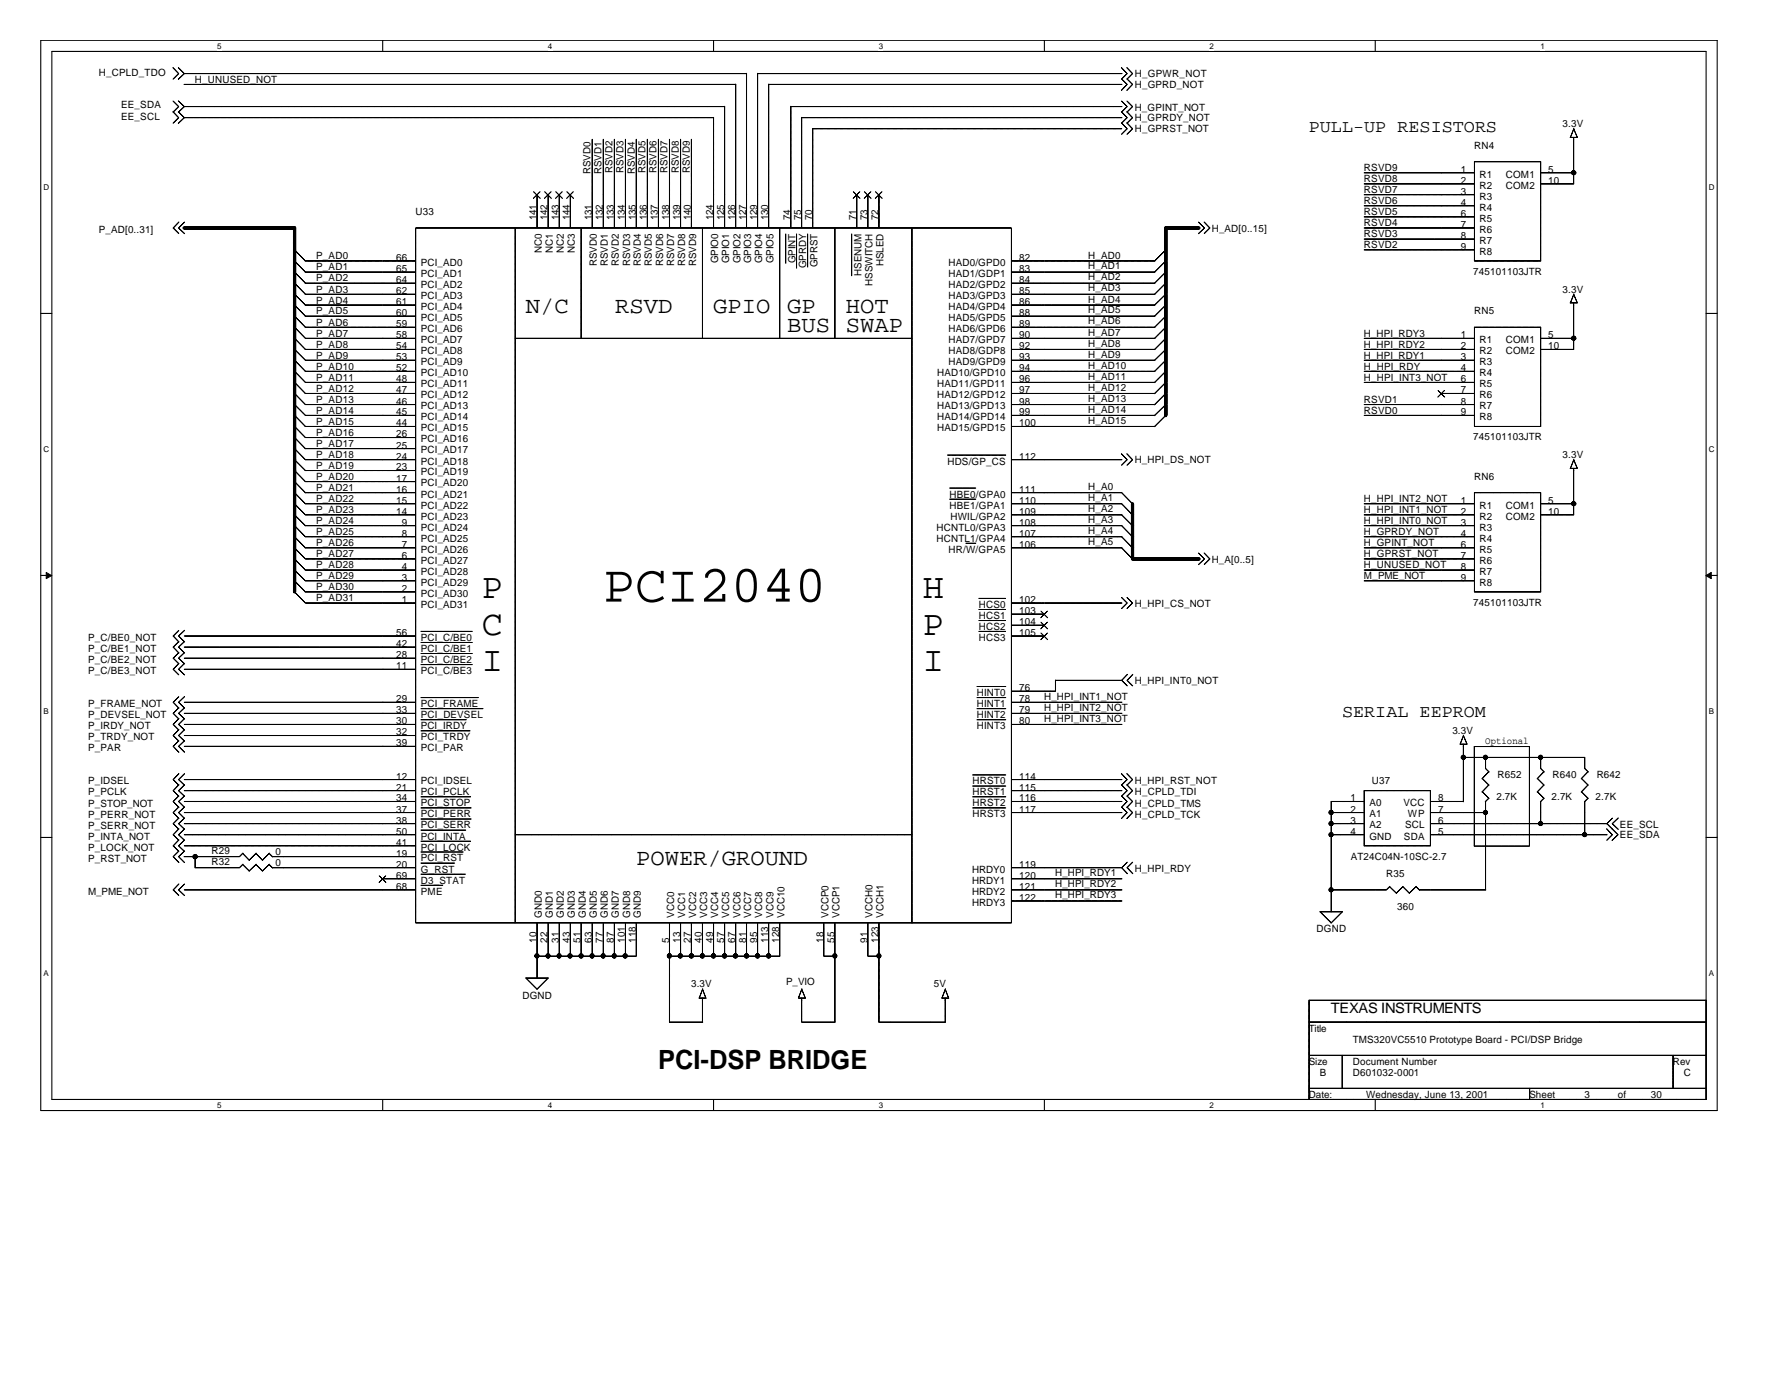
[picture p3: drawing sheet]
<svg xmlns="http://www.w3.org/2000/svg" width="279mm" height="216mm" viewBox="0 0 279 216" stroke-linecap="round" stroke-linejoin="round" font-family="sans-serif">
<path d="M6.4 6.3h262.5v167.6h-262.5zM8.1 8.1h259.1v164h-259.1z" fill="none" stroke="#000" stroke-width=".17"/>
<g fill="#fff">
<path d="M34 6.6h.7v1.4h-.7z"/>
<path d="M34 172.4h.7v1.4h-.7z"/>
</g>
<path d="M59.9 6.3v1.8M59.9 172.1v1.8" fill="none" stroke="#000" stroke-width=".17"/>
<g fill="#fff">
<path d="M85.8 6.6h.7v1.4h-.7z"/>
<path d="M85.8 172.4h.7v1.4h-.7z"/>
</g>
<path d="M111.8 6.3v1.8M111.8 172.1v1.8" fill="none" stroke="#000" stroke-width=".17"/>
<g fill="#fff">
<path d="M137.6 6.6h.7v1.4h-.7z"/>
<path d="M137.6 172.4h.7v1.4h-.7z"/>
</g>
<path d="M163.6 6.3v1.8M163.6 172.1v1.8" fill="none" stroke="#000" stroke-width=".17"/>
<g fill="#fff">
<path d="M189.4 6.6h.7v1.4h-.7z"/>
<path d="M189.4 172.4h.7v1.4h-.7z"/>
</g>
<path d="M215.4 6.3v1.8M215.4 172.1v1.8" fill="none" stroke="#000" stroke-width=".17"/>
<g fill="#fff">
<path d="M241.3 6.6h.6v1.4h-.6z"/>
<path d="M241.3 172.4h.6v1.4h-.6z"/>
<path d="M6.8 28.6h.9v1.4h-.9z"/>
<path d="M267.6 28.6h.9v1.4h-.9z"/>
<path d="M6.8 69.6h.9v1.4h-.9z"/>
<path d="M267.6 69.6h.9v1.4h-.9z"/>
</g>
<path d="M6.4 49.1h1.7M267.2 49.1h1.7" fill="none" stroke="#000" stroke-width=".17"/>
<g fill="#fff">
<path d="M6.8 110.6h.8v1.4h-.8z"/>
<path d="M267.6 110.6h.8v1.4h-.8z"/>
</g>
<path d="M6.4 90.1h1.7M267.2 90.1h1.7" fill="none" stroke="#000" stroke-width=".17"/>
<g fill="#000" stroke="#000" stroke-width=".16">
<path d="M7.2 89.6l.9 .5-.9 .5z" fill-rule="evenodd"/>
<path d="M267.2 90.1l.8-.5v1z" fill-rule="evenodd"/>
</g>
<g fill="#fff">
<path d="M6.8 151.6h.8v1.4h-.8z"/>
<path d="M267.6 151.6h.8v1.4h-.8z"/>
</g>
<g fill="none" stroke="#000" stroke-width=".17">
<path d="M27.1 10.6l.9 .9-.9 .9M27.1 15.8l.9 .9-.9 .9M27.1 17.5l.9 .9-.9 .9M27.9 10.6l1 .9-1 .9M27.9 15.8l1 .9-1 .9M27.9 17.5l1 .9-1 .9M28.8 13.2h86.4M28.8 11.5h88.1M28.8 16.7h84.7M28.8 18.4h83M111.8 18.4v17.3M113.5 16.6v19.1"/>
<path d="M115.2 13.2v22.5M116.9 11.5v24.2M118.7 11.5v24.2M118.7 11.5h57M120.4 13.2v22.5M120.4 13.2h55.3M123.9 16.6v19.1M123.9 16.7h51.8M125.6 18.4v17.3M125.6 18.4h50.1M175.6 19.2l.9 1-.9 .8M175.6 10.6l.9 .9-.9 .9"/>
<path d="M175.6 12.3l.9 .9-.9 .9M175.6 17.5l.9 .9-.9 .9M175.6 15.8l.9 .9-.9 .9M176.5 19.2l.9 1-.9 .8M176.5 10.6l.9 .9-.9 .9M176.5 12.3l.9 .9-.9 .9M176.5 17.5l.9 .9-.9 .9M176.5 15.8l.9 .9-.9 .9M28 34.8l-.9 .9 .9 .9M28.9 34.8l-.9 .9 .9 .9M46.1 39.1l1.7 1.8M65.1 35.7h93.3v108.8h-93.3z"/>
<path d="M80.7 35.7v108.8M84.1 30.5v5.2M85.8 30.5v5.2M87.6 30.5v5.2M89.3 30.5v5.2M91 35.7v17.3M92.7 21.8v13.9M94.5 21.8v13.9M96.2 21.8v13.9M98 21.8v13.9M99.6 21.8v13.9M101.4 21.8v13.9"/>
<path d="M103.1 21.8v13.9M104.9 21.8v13.9M106.6 21.8v13.9M108.3 21.8v13.9M110 35.7v17.3M122.1 35.7v17.3M127.3 20.1v15.6M127.3 20.2h48.4M130.8 35.7v17.3M134.2 30.5v5.2M135.9 30.5v5.2M137.7 30.5v5.2"/>
<path d="M142.8 35.7v108.8M182.6 39.1l-1.8 1.8M187.7 34.8l.9 .9-.9 .9M188.6 34.8l.9 .9-.9 .9M213.6 27.1h17.3M213.6 28.8h17.3M213.6 30.5h17.3M213.6 32.2h17.3M213.6 34h17.3M213.6 35.7h17.3M213.6 37.4h17.3M213.6 39.1h17.3"/>
<path d="M230.9 25.3h10.4v15.6h-10.4zM241.3 27.1h5.2M245.9 21.5h1.1M246.5 21.5v7.3h-5.2M246.5 20.2l.5 1.4M246.5 20.1l-.6 1.4M46.1 51.2l1.7 1.8h17.3M46.1 54.7l1.7 1.7h17.3M46.1 58.1l1.7 1.8h17.3M46.1 46l1.7 1.8M46.1 56.4l1.7 1.7M46.1 42.6l1.7 1.7"/>
<path d="M46.1 49.5l1.7 1.7M46.1 44.3l1.7 1.8M46.1 59.8l1.7 1.8M46.1 40.8l1.7 1.8M46.1 47.7l1.7 1.8M46.1 52.9l1.7 1.8M47.8 40.9h17.3M47.8 42.6h17.3M47.8 44.3h17.3M47.8 46.1h17.3M47.8 47.8h17.3M47.8 49.5h17.3"/>
<path d="M47.8 51.2h17.3M47.8 54.7h17.3M47.8 58.1h17.3M80.7 53h62.2M158.4 40.9h22.5M158.4 53h22.5M158.4 42.6h22.5M158.4 44.3h22.5M158.4 46.1h22.5M158.4 47.8h22.5M158.4 49.5h22.5M158.4 51.2h22.5"/>
<path d="M158.4 54.7h22.5M158.4 56.4h22.5M158.4 58.1h22.5M158.4 59.9h22.5M182.6 42.6l-1.8 1.8M182.6 56.4l-1.8 1.8M182.6 49.5l-1.8 1.8M182.6 58.1l-1.8 1.8M182.6 53l-1.8 1.7M182.6 59.9l-1.8 1.7M182.6 46.1l-1.8 1.7M182.6 51.2l-1.8 1.8"/>
<path d="M182.6 44.3l-1.8 1.8M182.6 47.8l-1.8 1.7M182.6 54.7l-1.8 1.7M182.6 40.9l-1.8 1.7M213.6 53h17.3M213.6 54.7h17.3M213.6 56.4h17.3M213.6 58.1h17.3M213.6 59.9h17.3M230.9 51.2h10.4v15.6h-10.4zM241.3 53h5.2M245.9 47.4h1.1"/>
<path d="M246.5 47.4v7.3h-5.2M246.5 46.1l.5 1.4M246.5 46l-.6 1.4M46.1 61.6l1.7 1.7h17.3M46.1 63.3l1.7 1.7h17.3M46.1 66.7l1.7 1.8h17.3M46.1 70.2l1.7 1.8h17.3M46.1 73.6l1.7 1.8h17.3M46.1 77.1l1.7 1.8h17.3M46.1 78.8l1.7 1.8h17.3M46.1 75.4l1.7 1.7M46.1 71.9l1.7 1.8"/>
<path d="M46.1 65l1.7 1.8M46.1 68.5l1.7 1.7M47.8 61.6h17.3M47.8 66.8h17.3M47.8 70.2h17.3M47.8 73.7h17.3M47.8 77.1h17.3M158.4 61.6h22.5M158.4 63.3h22.5M158.4 65h22.5M158.4 66.8h22.5M158.4 72h17.3"/>
<path d="M158.4 77.1h17.3M158.4 78.9h17.3M175.6 71l.9 1-.9 .9M175.6 77.1l1.8 1.8M175.6 78.8l1.8 1.8M176.5 71l.9 1-.9 .9M182.6 61.6l-1.8 1.8M182.6 65l-1.8 1.8M182.6 63.3l-1.8 1.8M213.6 63.3h17.3M213.6 65h17.3M213.6 78.9h17.3"/>
<path d="M225.8 61.6h5.1M230.9 77.1h10.4v15.6h-10.4zM241.3 78.9h5.2M245.9 73.3h1.1M246.5 73.3v7.3h-5.2M246.5 72l.5 1.4M246.5 71.9l-.6 1.4M28 98.7l-.9 .9 .9 .9M28.9 99.6h36.2M28.9 98.7l-.9 .9 .9 .9M46.1 92.6l1.7 1.8h17.3M46.1 82.3l1.7 1.7h17.3"/>
<path d="M46.1 85.7l1.7 1.8h17.3M46.1 89.2l1.7 1.7h17.3M46.1 90.9l1.7 1.8M46.1 80.6l1.7 1.7M46.1 84l1.7 1.8M46.1 87.5l1.7 1.7M47.8 82.3h17.3M47.8 85.8h17.3M47.8 89.2h17.3M47.8 92.7h17.3M158.4 94.4h17.3M158.4 96.1h5.2"/>
<path d="M158.4 97.9h5.2M158.4 99.6h5.2M158.4 82.3h17.3M158.4 84h17.3M158.4 80.6h17.3M158.4 85.8h17.3M175.6 93.5l.9 .9-.9 .9M175.6 80.6l1.8 1.7M175.6 82.3l1.8 1.7M175.6 84l1.8 1.8M175.6 85.7l1.8 1.8M176.5 93.5l.9 .9-.9 .9"/>
<path d="M187.7 86.6l.9 .9-.9 .9M188.6 86.6l.9 .9-.9 .9M213.6 82.3h17.3M213.6 84h17.3M213.6 80.6h17.3M213.6 85.8h17.3M213.6 87.5h17.3M213.6 89.2h17.3M213.6 90.9h17.3M28 112.5l-.9 .9 .9 .9M28 102.2l-.9 .8 .9 .9M28 110.8l-.9 .9 .9 .9"/>
<path d="M28 109.1l-.9 .8 .9 1M28 103.9l-.9 .9 .9 .9M28 116l-.9 .8 .9 1M28 100.4l-.9 .9 .9 .9M28 114.2l-.9 1 .9 .8M28.9 109.9h36.2M28.9 111.7h36.2M28.9 113.4h36.2M28.9 116.8h36.2M28.9 115.2h36.2M28.9 101.3h36.2M28.9 103h36.2"/>
<path d="M28.9 104.8h36.2M28.9 112.5l-.9 .9 .9 .9M28.9 102.2l-.9 .8 .9 .9M28.9 110.8l-.9 .9 .9 .9M28.9 109.1l-.9 .8 .9 1M28.9 103.9l-.9 .9 .9 .9M28.9 116l-.9 .8 .9 1M28.9 100.4l-.9 .9 .9 .9M28.9 114.2l-.9 1 .9 .8M158.4 108.2h6.9M158.4 109.9h17.3M158.4 111.7h17.3"/>
<path d="M158.4 113.4h17.3M165.3 106.5v1.7M165.3 106.5h10.4M176.6 105.6l-.9 .9 .9 .9M177.4 105.6l-.9 .9 .9 .9M228.6 116.5h1.1M229.1 118.6h19.1M229.2 116.5v9M229.2 115.2l.6 1.4M229.2 115.1l-.5 1.4M232.7 118.6v1.7l.5 .6M241.3 118.6v1.7l.5 .6"/>
<path d="M248.2 118.6v1.7l.5 .6M6.4 131.1h1.7M28 126.3l-.9 .9 .9 1M28 128.1l-.9 .9 .9 .8M28 138.4l-.9 .9 .9 .9M28 121.1l-.9 1 .9 .8M28 131.5l-.9 .9 .9 .9M28 124.6l-.9 .9 .9 .9M28 129.8l-.9 .9 .9 .9M28 122.9l-.9 .9 .9 .9M28 133.2l-.9 .9 .9 1M28.9 139.3h36.2"/>
<path d="M28.9 130.7h36.2M28.9 122.1h36.2M28.9 123.8h36.2M28.9 125.5h36.2M28.9 127.2h36.2M28.9 129h36.2M28.9 132.4h36.2M28.9 126.3l-.9 .9 .9 1M28.9 128.1l-.9 .9 .9 .8M28.9 138.4l-.9 .9 .9 .9M28.9 121.1l-.9 1 .9 .8M28.9 131.5l-.9 .9 .9 .9"/>
<path d="M28.9 124.6l-.9 .9 .9 .9M28.9 129.8l-.9 .9 .9 .9M28.9 122.9l-.9 .9 .9 .9M28.9 133.2l-.9 .9 .9 1M30.6 134.1v1.8M38 133.6l1.1 1.1M38 135.3l1.1 1.1M38.1 133.6l-.6 .5h-8.7M38.1 135.3l-.6 .6h-7M40.1 133.6l1 1.1M40.1 135.3l1 1.1M40.1 133.6l-1.1 1.1"/>
<path d="M40.1 135.3l-1.1 1.1M42.2 133.6l.5 .6M42.2 135.3l.5 .6M42.2 133.6l-1.1 1.1M42.2 135.3l-1.1 1.1M42.7 134.1h22.4M42.7 135.9h22.4M59.9 137.6h5.2M80.7 130.7h62.2M158.4 139.3h17.3M158.4 135.9h17.3M158.4 122.1h17.3"/>
<path d="M158.4 137.6h17.3M158.4 123.8h17.3M158.4 125.5h17.3M158.4 127.2h17.3M175.6 124.6l.9 .9-.9 .9M175.6 122.9l.9 .9-.9 .9M175.6 121.1l.9 1-.9 .8M175.6 126.3l.9 .9-.9 1M176.5 124.6l.9 .9-.9 .9M176.5 122.9l.9 .9-.9 .9M176.5 121.1l.9 1-.9 .8M176.5 126.3l.9 .9-.9 1"/>
<path d="M176.6 135l-.9 .9 .9 .9M177.4 135l-.9 .9 .9 .9M208.5 130.7h5.1M208.5 127.2h5.1M208.5 129h5.1M213.6 123.8h10.4v8.6h-10.4zM213.6 125.5h-5.1v17.3M217.6 138.8l1.1 1.1M217.7 138.8l-.6 .5h-8.6M219.7 138.8l1.1 1.1M219.7 138.8l-1 1M221.8 138.8l.5 .6"/>
<path d="M221.8 138.8l-1.1 1M222.3 139.3h10.4M224 130.7h27.7M224 125.5h5.2M224 127.2h8.7M224 129h27.7M232.1 121.9l1.1 1M232.1 124l1.1 1M232.7 125.5v13.8M233.2 120.8l-1.1 1.1M233.2 122.9l-1.1 1.1M233.2 125l-.6 .5"/>
<path d="M240.8 121.9l1 1M240.8 124l1 1M241.3 125.5v3.5M241.8 120.8l-1.1 1.1M241.8 122.9l-1.1 1.1M241.8 125l-.5 .5M247.7 121.9l1 1M247.7 124l1 1M248.2 125.5v5.2M248.7 120.8l-1.1 1.1M248.7 122.9l-1.1 1.1M248.7 125l-.5 .5"/>
<path d="M251.6 129.8l.9 .9-.9 .9M252.6 128.1l-.9 .9 1.7 1.7-.9 .9M253.4 128.1l-.9 .9 .9 .8M267.2 131.1h1.7M82.3 153.1l1.8 1.8M82.4 153.1h3.5M84.1 144.5v8.7M85.8 153.1l-1.7 1.8M85.8 144.5v5.2M87.6 144.5v5.2M89.3 144.5v5.2M91 144.5v5.2"/>
<path d="M92.7 144.5v5.2M94.5 144.5v5.2M96.2 144.5v5.2M98 144.5v5.2M99.6 144.5v5.2h-15.5M104.9 144.5v15.6M104.9 149.7h17.3M106.6 144.5v5.2M108.3 144.5v5.2M109.5 156.3h1M110 144.5v5.2M110 156.3v3.7"/>
<path d="M110 154.9l.6 1.4M110.1 154.8l-.6 1.5M111.8 144.5v5.2M113.5 144.5v5.2M115.2 144.5v5.2M116.9 144.5v5.2M118.7 144.5v5.2M120.4 144.5v5.2M122.1 144.5v5.2M125 156.3h1.1M125.6 156.3v3.7M125.6 154.9l.5 1.4"/>
<path d="M125.6 154.8l-.6 1.5M129 144.5v5.2h1.8M130.8 144.5v15.6M135.9 144.5v5.2h1.8M137.7 144.5v15.6M147.5 156.3h1M148 156.3v3.7M148 154.9l.6 1.4M148.1 154.8l-.6 1.5M158.4 141.1h17.3M205 156.6h62.2v15.5h-62.2zM206.7 142.7l1.8 1.8"/>
<path d="M206.7 142.8h3.6M210.2 142.8l-1.8 1.7M104.9 160h5.2M125.5 160h5.3M137.7 160h10.4M205 160h62.2M205 165.2h62.2M205 170.4h62.2M210.2 165.2v5.2M239.6 170.4v1.7M262 165.2v5.2"/>
</g>
<g fill="none" stroke="#000" stroke-width=".16">
<path d="M83.6 30l1 1.1M84.6 30l-1.1 1.1M85.3 30l1.1 1.1M86.3 30l-1 1.1M87 30l1.1 1.1M88.1 30l-1.1 1.1M88.8 30l1 1.1M89.8 30l-1.1 1.1M123.1 36.6v4.6M124.8 36.6v5.4M126.5 36.6v5.2M133.4 36.6v6.6"/>
<path d="M133.6 30l1.1 1.1M134.7 30l-1.1 1.1M135.4 30l1 1.1M136.4 30l-1.1 1.1M137.1 30l1.1 1.1M138.1 30l-1 1.1M148.4 71.2h9.1M148.7 76.4h4.2M148.7 78.1h4.2M225.2 61.1l1.1 1.1M226.2 61.1l-1 1.1M65.9 98.8h8.1"/>
<path d="M151.3 85h1.6M153.3 93.7h4.2M153.3 95.4h4.2M153.3 97.2h4.2M153.3 98.8h4.2M163 95.7l1.1 1M163 97.4l1.1 1.1M163 99.1l1.1 1.1M164 95.7l-1 1M164 97.4l-1 1.1M164 99.1l-1 1.1M65.9 109.2h9"/>
<path d="M65.9 111h9.7M65.9 112.7h7.1M65.9 114.4h7.7M65.9 100.6h8.1M65.9 102.3h8.1M65.9 104.1h8.1M153 107.5h4.5M153 109.2h4.5M153 111h4.5M153 112.7h4.5M230.9 116.9h8.6v15.6h-8.6zM59.4 137.1l1.1 1.1"/>
<path d="M60.4 137.1l-1 1.1M65.9 124.8h7.8M65.9 126.5h7.9M65.9 128.2h7.9M65.9 133.4h6.7M65.9 130h7M65.9 131.7h7.8M65.9 135.1h5.3M65.9 136.9h7M65.9 138.6h3.4M152.3 121.3h5.2M152.3 123.1h5.2"/>
<path d="M152.3 124.8h5.2M152.3 126.5h5.2"/>
</g>
<path d="M28.8 35.7h17.3M46.1 35.7v57M182.6 35.7h5.2M182.6 35.7v29.4M177.4 78.9v8.7M177.4 87.5h10.4" fill="none" stroke="#000" stroke-width=".51"/>
<g fill="#000" stroke="#000" stroke-width=".17">
<circle cx="246.5" cy="27" r=".33"/>
<circle cx="246.5" cy="52.9" r=".33"/>
<circle cx="246.5" cy="78.9" r=".33"/>
<circle cx="229.2" cy="118.6" r=".33"/>
<circle cx="232.6" cy="118.6" r=".32"/>
<circle cx="241.3" cy="118.6" r=".32"/>
<circle cx="30.6" cy="134.1" r=".33"/>
<circle cx="208.5" cy="139.3" r=".32"/>
<circle cx="208.5" cy="127.2" r=".32"/>
<circle cx="208.5" cy="128.9" r=".32"/>
<circle cx="208.5" cy="130.7" r=".32"/>
<circle cx="232.6" cy="127.2" r=".32"/>
<circle cx="241.3" cy="128.9" r=".32"/>
<circle cx="248.2" cy="130.7" r=".32"/>
<circle cx="84.1" cy="149.7" r=".33"/>
<circle cx="85.8" cy="149.7" r=".33"/>
<circle cx="87.6" cy="149.7" r=".33"/>
<circle cx="89.3" cy="149.7" r=".33"/>
<circle cx="91" cy="149.7" r=".33"/>
<circle cx="92.7" cy="149.7" r=".33"/>
<circle cx="94.5" cy="149.7" r=".33"/>
<circle cx="96.2" cy="149.7" r=".33"/>
<circle cx="97.9" cy="149.7" r=".33"/>
<circle cx="104.8" cy="149.7" r=".33"/>
<circle cx="106.6" cy="149.7" r=".33"/>
<circle cx="108.3" cy="149.7" r=".33"/>
<circle cx="110" cy="149.7" r=".33"/>
<circle cx="111.7" cy="149.7" r=".33"/>
<circle cx="113.5" cy="149.7" r=".33"/>
<circle cx="115.2" cy="149.7" r=".33"/>
<circle cx="116.9" cy="149.7" r=".33"/>
<circle cx="118.6" cy="149.7" r=".33"/>
<circle cx="120.4" cy="149.7" r=".33"/>
<circle cx="130.7" cy="149.7" r=".33"/>
<circle cx="137.6" cy="149.7" r=".33"/>
</g>
<text font-size="8.3" x="94.4" y="94.2">PCI2040</text>
<g font-size="5.5">
<text x="75.4" y="93.7">P</text>
<text x="144.5" y="93.7">H</text>
<text x="75.4" y="99.4">C</text>
<text x="144.5" y="99.4">P</text>
<text x="75.4" y="105">I</text>
<text x="144.5" y="105">I</text>
</g>
<text font-size="4.1" x="103.1" y="167.4">PCI-DSP BRIDGE</text>
<g font-size="3.6">
<text x="82.3" y="49">N/C</text>
<text x="96.4" y="49">RSVD</text>
<text x="111.7" y="49">GPIO</text>
<text x="123.3" y="49">GP</text>
<text x="123.3" y="52">BUS</text>
<text x="132.5" y="49">HOT</text>
<text x="132.5" y="52">SWAP</text>
<text x="99.6" y="135.4">POWER/GROUND</text>
</g>
<g font-size="2.8">
<text x="205" y="20.7">PULL-UP RESISTORS</text>
<text x="210.2" y="112.2">SERIAL EEPROM</text>
</g>
<text font-size="2.2" x="208.4" y="158.7">TEXAS INSTRUMENTS</text>
<g font-size="1.6">
<text x="15.5" y="11.9">H_CPLD_TDO</text>
<text x="19" y="16.9">EE_SDA</text>
<text x="30.5" y="13">H_UNUSED_NOT</text>
<text x="177.7" y="12.1">H_GPWR_NOT</text>
<text x="177.7" y="13.8">H_GPRD_NOT</text>
<text x="177.7" y="17.3">H_GPINT_NOT</text>
<text x="19" y="18.8">EE_SCL</text>
<text x="177.7" y="20.7">H_GPRST_NOT</text>
<text x="177.7" y="19">H_GPRDY_NOT</text>
<text x="230.9" y="23.3">RN4</text>
<text x="244.7" y="19.9">3.3V</text>
<text x="92.5" y="27.3" transform="rotate(-90 92.5 27.3)">RSVD0</text>
<text x="94.2" y="27.3" transform="rotate(-90 94.2 27.3)">RSVD1</text>
<text x="95.9" y="27.1" transform="rotate(-90 95.9 27.1)">RSVD2</text>
<text x="97.7" y="27.1" transform="rotate(-90 97.7 27.1)">RSVD3</text>
<text x="99.4" y="27.3" transform="rotate(-90 99.4 27.3)">RSVD4</text>
<text x="101.1" y="27.1" transform="rotate(-90 101.1 27.1)">RSVD5</text>
<text x="102.8" y="27.1" transform="rotate(-90 102.8 27.1)">RSVD6</text>
<text x="104.6" y="27.1" transform="rotate(-90 104.6 27.1)">RSVD7</text>
<text x="106.3" y="27.1" transform="rotate(-90 106.3 27.1)">RSVD8</text>
<text x="108" y="27.1" transform="rotate(-90 108 27.1)">RSVD9</text>
<text x="213.6" y="26.8">RSVD9</text>
<text x="213.6" y="28.5">RSVD8</text>
<text x="228.8" y="27.1">1</text>
<text x="228.8" y="28.8">2</text>
<text x="231.7" y="27.8">R1</text>
<text x="231.7" y="29.5">R2</text>
<text x="235.8" y="27.8">COM1</text>
<text x="235.8" y="29.5">COM2</text>
<text x="242.5" y="27.1">5</text>
<text x="242.5" y="28.8">10</text>
<text x="65.1" y="33.7">U33</text>
<text x="84" y="34.5" transform="rotate(-90 84 34.5)">141</text>
<text x="85.8" y="34.5" transform="rotate(-90 85.8 34.5)">142</text>
<text x="87.5" y="34.5" transform="rotate(-90 87.5 34.5)">143</text>
<text x="89.2" y="34.5" transform="rotate(-90 89.2 34.5)">144</text>
<text x="92.7" y="34.5" transform="rotate(-90 92.7 34.5)">131</text>
<text x="94.4" y="34.5" transform="rotate(-90 94.4 34.5)">132</text>
<text x="96.1" y="34.5" transform="rotate(-90 96.1 34.5)">133</text>
<text x="97.9" y="34.5" transform="rotate(-90 97.9 34.5)">134</text>
<text x="99.6" y="34.5" transform="rotate(-90 99.6 34.5)">135</text>
<text x="101.3" y="34.5" transform="rotate(-90 101.3 34.5)">136</text>
<text x="103" y="34.5" transform="rotate(-90 103 34.5)">137</text>
<text x="104.8" y="34.5" transform="rotate(-90 104.8 34.5)">138</text>
<text x="106.5" y="34.5" transform="rotate(-90 106.5 34.5)">139</text>
<text x="108.2" y="34.5" transform="rotate(-90 108.2 34.5)">140</text>
<text x="111.7" y="34.5" transform="rotate(-90 111.7 34.5)">124</text>
<text x="113.4" y="34.5" transform="rotate(-90 113.4 34.5)">125</text>
<text x="115.1" y="34.5" transform="rotate(-90 115.1 34.5)">126</text>
<text x="116.8" y="34.5" transform="rotate(-90 116.8 34.5)">127</text>
<text x="118.6" y="34.5" transform="rotate(-90 118.6 34.5)">129</text>
<text x="120.3" y="34.5" transform="rotate(-90 120.3 34.5)">130</text>
<text x="123.8" y="34.5" transform="rotate(-90 123.8 34.5)">74</text>
<text x="125.5" y="34.5" transform="rotate(-90 125.5 34.5)">75</text>
<text x="127.2" y="34.5" transform="rotate(-90 127.2 34.5)">70</text>
<text x="134.1" y="34.5" transform="rotate(-90 134.1 34.5)">71</text>
<text x="135.8" y="34.5" transform="rotate(-90 135.8 34.5)">73</text>
<text x="137.6" y="34.5" transform="rotate(-90 137.6 34.5)">72</text>
<text x="213.6" y="30.3">RSVD7</text>
<text x="213.6" y="32">RSVD6</text>
<text x="213.6" y="33.7">RSVD5</text>
<text x="213.6" y="35.4">RSVD4</text>
<text x="228.8" y="30.5">3</text>
<text x="228.8" y="32.2">4</text>
<text x="228.8" y="34">6</text>
<text x="228.8" y="35.7">7</text>
<text x="231.7" y="31.2">R3</text>
<text x="231.7" y="33">R4</text>
<text x="231.7" y="34.7">R5</text>
<text x="15.5" y="36.4">P_AD[0..31]</text>
<text x="49.5" y="40.6">P_AD0</text>
<text x="62.1" y="40.9">66</text>
<text x="65.9" y="41.6">PCI_AD0</text>
<text x="84.8" y="39.6" transform="rotate(-90 84.8 39.6)">NC0</text>
<text x="86.6" y="39.6" transform="rotate(-90 86.6 39.6)">NC1</text>
<text x="88.3" y="39.6" transform="rotate(-90 88.3 39.6)">NC2</text>
<text x="90" y="39.6" transform="rotate(-90 90 39.6)">NC3</text>
<text x="93.5" y="41.7" transform="rotate(-90 93.5 41.7)">RSVD0</text>
<text x="95.2" y="41.7" transform="rotate(-90 95.2 41.7)">RSVD1</text>
<text x="96.9" y="41.7" transform="rotate(-90 96.9 41.7)">RSVD2</text>
<text x="98.7" y="41.7" transform="rotate(-90 98.7 41.7)">RSVD3</text>
<text x="100.4" y="41.7" transform="rotate(-90 100.4 41.7)">RSVD4</text>
<text x="102.1" y="41.7" transform="rotate(-90 102.1 41.7)">RSVD5</text>
<text x="103.8" y="41.7" transform="rotate(-90 103.8 41.7)">RSVD6</text>
<text x="105.6" y="41.7" transform="rotate(-90 105.6 41.7)">RSVD7</text>
<text x="107.3" y="41.7" transform="rotate(-90 107.3 41.7)">RSVD8</text>
<text x="109" y="41.7" transform="rotate(-90 109 41.7)">RSVD9</text>
<text x="112.5" y="41.2" transform="rotate(-90 112.5 41.2)">GPIO0</text>
<text x="114.2" y="41.2" transform="rotate(-90 114.2 41.2)">GPIO1</text>
<text x="116" y="41.2" transform="rotate(-90 116 41.2)">GPIO2</text>
<text x="117.6" y="41.2" transform="rotate(-90 117.6 41.2)">GPIO3</text>
<text x="119.4" y="41.2" transform="rotate(-90 119.4 41.2)">GPIO4</text>
<text x="121.1" y="41.2" transform="rotate(-90 121.1 41.2)">GPIO5</text>
<text x="124.6" y="41.2" transform="rotate(-90 124.6 41.2)">GPINT</text>
<text x="126.3" y="42" transform="rotate(-90 126.3 42)">GPRDY</text>
<text x="128" y="41.8" transform="rotate(-90 128 41.8)">GPRST</text>
<text x="138.4" y="41.7" transform="rotate(-90 138.4 41.7)">HSLED</text>
<text x="148.5" y="41.6">HAD0/GPD0</text>
<text x="159.6" y="40.9">82</text>
<text x="170.4" y="40.6">H_AD0</text>
<text x="189.8" y="36.3">H_AD[0..15]</text>
<text x="213.6" y="37.2">RSVD3</text>
<text x="213.6" y="38.9">RSVD2</text>
<text x="228.8" y="37.4">8</text>
<text x="228.8" y="39.1">9</text>
<text x="231.7" y="36.4">R6</text>
<text x="231.7" y="38.2">R7</text>
<text x="231.7" y="39.9">R8</text>
<text x="49.5" y="45.8">P_AD3</text>
<text x="49.5" y="42.3">P_AD1</text>
<text x="49.5" y="44.1">P_AD2</text>
<text x="49.5" y="47.5">P_AD4</text>
<text x="62.1" y="42.6">65</text>
<text x="62.1" y="44.3">64</text>
<text x="62.1" y="46.1">62</text>
<text x="62.1" y="47.8">61</text>
<text x="65.9" y="43.3">PCI_AD1</text>
<text x="65.9" y="45.1">PCI_AD2</text>
<text x="65.9" y="46.8">PCI_AD3</text>
<text x="134.9" y="43.2" transform="rotate(-90 134.9 43.2)">HSENUM</text>
<text x="136.7" y="44.7" transform="rotate(-90 136.7 44.7)">HSSWITCH</text>
<text x="148.5" y="43.3">HAD1/GDP1</text>
<text x="148.5" y="45.1">HAD2/GPD2</text>
<text x="148.5" y="46.8">HAD3/GPD3</text>
<text x="159.6" y="42.6">83</text>
<text x="159.6" y="44.3">84</text>
<text x="159.6" y="46.1">85</text>
<text x="159.6" y="47.8">86</text>
<text x="170.4" y="45.6">H_AD3</text>
<text x="170.4" y="42.2">H_AD1</text>
<text x="170.4" y="47.4">H_AD4</text>
<text x="170.4" y="43.9">H_AD2</text>
<text x="230.7" y="43.1">745101103JTR</text>
<text x="244.7" y="45.8">3.3V</text>
<text x="49.5" y="52.7">P_AD7</text>
<text x="49.5" y="51">P_AD6</text>
<text x="49.5" y="49.2">P_AD5</text>
<text x="62.1" y="49.5">60</text>
<text x="62.1" y="51.2">59</text>
<text x="62.1" y="53">58</text>
<text x="65.9" y="48.5">PCI_AD4</text>
<text x="65.9" y="50.2">PCI_AD5</text>
<text x="65.9" y="52">PCI_AD6</text>
<text x="65.9" y="53.7">PCI_AD7</text>
<text x="148.5" y="48.5">HAD4/GPD4</text>
<text x="148.5" y="50.2">HAD5/GPD5</text>
<text x="148.5" y="52">HAD6/GPD6</text>
<text x="148.5" y="53.7">HAD7/GPD7</text>
<text x="159.6" y="49.5">88</text>
<text x="159.6" y="51.2">89</text>
<text x="159.6" y="53">90</text>
<text x="170.4" y="50.8">H_AD6</text>
<text x="170.4" y="52.5">H_AD7</text>
<text x="170.4" y="49.1">H_AD5</text>
<text x="213.6" y="52.7">H_HPI_RDY3</text>
<text x="228.8" y="53">1</text>
<text x="230.9" y="49.2">RN5</text>
<text x="231.7" y="53.7">R1</text>
<text x="235.8" y="53.7">COM1</text>
<text x="242.5" y="53">5</text>
<text x="49.5" y="54.4">P_AD8</text>
<text x="49.5" y="59.6">P_AD11</text>
<text x="49.5" y="56.2">P_AD9</text>
<text x="49.5" y="57.9">P_AD10</text>
<text x="62.1" y="54.7">54</text>
<text x="62.1" y="56.4">53</text>
<text x="62.1" y="58.1">52</text>
<text x="62.1" y="59.9">48</text>
<text x="65.9" y="55.5">PCI_AD8</text>
<text x="65.9" y="57.2">PCI_AD9</text>
<text x="65.9" y="58.9">PCI_AD10</text>
<text x="146.8" y="58.9">HAD10/GPD10</text>
<text x="148.5" y="55.5">HAD8/GDP8</text>
<text x="148.5" y="57.1">HAD9/GPD9</text>
<text x="159.6" y="54.7">92</text>
<text x="159.6" y="56.4">93</text>
<text x="159.6" y="58.1">94</text>
<text x="159.6" y="59.9">96</text>
<text x="170.4" y="54.3">H_AD8</text>
<text x="170.4" y="56">H_AD9</text>
<text x="170.4" y="57.7">H_AD10</text>
<text x="170.4" y="59.4">H_AD11</text>
<text x="213.6" y="54.4">H_HPI_RDY2</text>
<text x="213.6" y="56.2">H_HPI_RDY1</text>
<text x="213.6" y="57.9">H_HPI_RDY</text>
<text x="213.6" y="59.6">H_HPI_INT3_NOT</text>
<text x="228.8" y="54.7">2</text>
<text x="228.8" y="56.4">3</text>
<text x="228.8" y="58.1">4</text>
<text x="228.8" y="59.9">6</text>
<text x="231.7" y="55.5">R2</text>
<text x="231.7" y="57.2">R3</text>
<text x="231.7" y="58.9">R4</text>
<text x="235.8" y="55.5">COM2</text>
<text x="242.5" y="54.7">10</text>
<text x="49.5" y="61.3">P_AD12</text>
<text x="49.5" y="63.1">P_AD13</text>
<text x="49.5" y="64.8">P_AD14</text>
<text x="62.1" y="61.6">47</text>
<text x="62.1" y="63.3">46</text>
<text x="62.1" y="65">45</text>
<text x="65.9" y="60.6">PCI_AD11</text>
<text x="65.9" y="62.4">PCI_AD12</text>
<text x="65.9" y="64.1">PCI_AD13</text>
<text x="65.9" y="65.8">PCI_AD14</text>
<text x="146.8" y="60.6">HAD11/GPD11</text>
<text x="146.8" y="62.4">HAD12/GPD12</text>
<text x="146.8" y="64.1">HAD13/GPD13</text>
<text x="146.8" y="65.8">HAD14/GPD14</text>
<text x="159.6" y="61.6">97</text>
<text x="159.6" y="63.3">98</text>
<text x="159.6" y="65">99</text>
<text x="170.4" y="62.9">H_AD13</text>
<text x="170.4" y="61.2">H_AD12</text>
<text x="170.4" y="64.6">H_AD14</text>
<text x="213.6" y="63.1">RSVD1</text>
<text x="213.6" y="64.8">RSVD0</text>
<text x="228.8" y="61.6">7</text>
<text x="228.8" y="63.3">8</text>
<text x="228.8" y="65">9</text>
<text x="231.7" y="60.6">R5</text>
<text x="231.7" y="62.4">R6</text>
<text x="231.7" y="64.1">R7</text>
<text x="231.7" y="65.8">R8</text>
<text x="49.5" y="68.2">P_AD16</text>
<text x="49.5" y="71.7">P_AD18</text>
<text x="49.5" y="70">P_AD17</text>
<text x="49.5" y="66.5">P_AD15</text>
<text x="62.1" y="66.8">44</text>
<text x="62.1" y="68.5">26</text>
<text x="62.1" y="70.2">25</text>
<text x="62.1" y="72">24</text>
<text x="65.9" y="67.5">PCI_AD15</text>
<text x="65.9" y="69.3">PCI_AD16</text>
<text x="65.9" y="71">PCI_AD17</text>
<text x="146.8" y="67.5">HAD15/GPD15</text>
<text x="159.6" y="66.8">100</text>
<text x="159.6" y="72">112</text>
<text x="170.4" y="66.3">H_AD15</text>
<text x="230.7" y="69">745101103JTR</text>
<text x="244.7" y="71.7">3.3V</text>
<text x="49.5" y="76.9">P_AD21</text>
<text x="49.5" y="73.4">P_AD19</text>
<text x="49.5" y="75.1">P_AD20</text>
<text x="62.1" y="73.7">23</text>
<text x="62.1" y="75.4">17</text>
<text x="62.1" y="77.1">16</text>
<text x="65.9" y="72.7">PCI_AD18</text>
<text x="65.9" y="74.4">PCI_AD19</text>
<text x="65.9" y="76.2">PCI_AD20</text>
<text x="65.9" y="77.9">PCI_AD21</text>
<text x="148.4" y="72.7">HDS/GP_CS</text>
<text x="148.7" y="77.9">HBE0/GPA0</text>
<text x="159.6" y="77.1">111</text>
<text x="170.4" y="76.7">H_A0</text>
<text x="177.7" y="72.6">H_HPI_DS_NOT</text>
<text x="230.9" y="75.1">RN6</text>
<text x="49.5" y="78.6">P_AD22</text>
<text x="49.5" y="82.1">P_AD24</text>
<text x="49.5" y="80.3">P_AD23</text>
<text x="49.5" y="83.8">P_AD25</text>
<text x="62.1" y="78.9">15</text>
<text x="62.1" y="80.6">14</text>
<text x="62.9" y="82.3">9</text>
<text x="65.9" y="79.6">PCI_AD22</text>
<text x="65.9" y="81.4">PCI_AD23</text>
<text x="65.9" y="83.1">PCI_AD24</text>
<text x="146.7" y="83.1">HCNTL0/GPA3</text>
<text x="148.7" y="79.6">HBE1/GPA1</text>
<text x="148.8" y="81.4">HWIL/GPA2</text>
<text x="159.6" y="82.3">108</text>
<text x="159.6" y="78.9">110</text>
<text x="159.6" y="80.6">109</text>
<text x="170.4" y="80.2">H_A2</text>
<text x="170.4" y="81.9">H_A3</text>
<text x="170.4" y="83.6">H_A4</text>
<text x="170.4" y="78.4">H_A1</text>
<text x="213.6" y="82.1">H_HPI_INT0_NOT</text>
<text x="213.6" y="78.6">H_HPI_INT2_NOT</text>
<text x="213.6" y="83.8">H_GPRDY_NOT</text>
<text x="213.6" y="80.3">H_HPI_INT1_NOT</text>
<text x="228.8" y="78.9">1</text>
<text x="228.8" y="80.6">2</text>
<text x="228.8" y="82.3">3</text>
<text x="231.7" y="79.6">R1</text>
<text x="231.7" y="81.4">R2</text>
<text x="231.7" y="83.1">R3</text>
<text x="235.8" y="79.6">COM1</text>
<text x="235.8" y="81.4">COM2</text>
<text x="242.5" y="78.9">5</text>
<text x="242.5" y="80.6">10</text>
<text x="49.5" y="85.5">P_AD26</text>
<text x="49.5" y="89">P_AD28</text>
<text x="49.5" y="87.2">P_AD27</text>
<text x="62.9" y="84">8</text>
<text x="62.9" y="85.8">7</text>
<text x="62.9" y="87.5">6</text>
<text x="62.9" y="89.2">4</text>
<text x="65.9" y="84.8">PCI_AD25</text>
<text x="65.9" y="86.5">PCI_AD26</text>
<text x="65.9" y="88.3">PCI_AD27</text>
<text x="146.7" y="84.8">HCNTL1/GPA4</text>
<text x="148.5" y="86.5">HR/W/GPA5</text>
<text x="159.6" y="84">107</text>
<text x="159.6" y="85.8">106</text>
<text x="170.4" y="85.3">H_A5</text>
<text x="189.8" y="88.1">H_A[0..5]</text>
<text x="213.6" y="85.5">H_GPINT_NOT</text>
<text x="213.6" y="89">H_UNUSED_NOT</text>
<text x="213.6" y="87.2">H_GPRST_NOT</text>
<text x="228.8" y="84">4</text>
<text x="228.8" y="85.8">6</text>
<text x="228.8" y="87.5">7</text>
<text x="228.8" y="89.2">8</text>
<text x="231.7" y="84.8">R4</text>
<text x="231.7" y="86.5">R5</text>
<text x="231.7" y="88.3">R6</text>
<text x="49.5" y="90.7">P_AD29</text>
<text x="49.5" y="92.4">P_AD30</text>
<text x="49.5" y="94.1">P_AD31</text>
<text x="62.9" y="90.9">3</text>
<text x="62.9" y="92.7">2</text>
<text x="62.9" y="94.4">1</text>
<text x="65.9" y="90">PCI_AD28</text>
<text x="65.9" y="91.7">PCI_AD29</text>
<text x="65.9" y="93.4">PCI_AD30</text>
<text x="65.9" y="95.2">PCI_AD31</text>
<text x="153.3" y="95.2">HCS0</text>
<text x="159.6" y="94.4">102</text>
<text x="177.7" y="95">H_HPI_CS_NOT</text>
<text x="213.6" y="90.7">M_PME_NOT</text>
<text x="228.8" y="90.9">9</text>
<text x="230.7" y="94.9">745101103JTR</text>
<text x="231.7" y="90">R7</text>
<text x="231.7" y="91.7">R8</text>
<text x="13.8" y="100.4">P_C/BE0_NOT</text>
<text x="62.1" y="99.6">56</text>
<text x="62.1" y="101.3">42</text>
<text x="65.9" y="100.3">PCI_C/BE0</text>
<text x="153.3" y="98.6">HCS2</text>
<text x="153.3" y="96.9">HCS1</text>
<text x="153.3" y="100.3">HCS3</text>
<text x="159.6" y="96.1">103</text>
<text x="159.6" y="97.9">104</text>
<text x="159.6" y="99.6">105</text>
<text x="13.8" y="103.8">P_C/BE2_NOT</text>
<text x="13.8" y="105.5">P_C/BE3_NOT</text>
<text x="13.8" y="102.1">P_C/BE1_NOT</text>
<text x="62.1" y="103">28</text>
<text x="62.1" y="104.8">11</text>
<text x="65.9" y="102.1">PCI_C/BE1</text>
<text x="65.9" y="103.8">PCI_C/BE2</text>
<text x="65.9" y="105.5">PCI_C/BE3</text>
<text x="177.7" y="107.1">H_HPI_INT0_NOT</text>
<text x="13.8" y="112.5">P_DEVSEL_NOT</text>
<text x="13.8" y="110.7">P_FRAME_NOT</text>
<text x="62.1" y="111.7">33</text>
<text x="62.1" y="109.9">29</text>
<text x="62.1" y="113.4">30</text>
<text x="65.9" y="112.4">PCI_DEVSEL</text>
<text x="65.9" y="110.7">PCI_FRAME</text>
<text x="153" y="109">HINT0</text>
<text x="153" y="110.7">HINT1</text>
<text x="153" y="112.4">HINT2</text>
<text x="159.6" y="108.2">76</text>
<text x="159.6" y="109.9">78</text>
<text x="159.6" y="111.7">79</text>
<text x="159.6" y="113.4">80</text>
<text x="163.5" y="109.5">H_HPI_INT1_NOT</text>
<text x="163.5" y="111.3">H_HPI_INT2_NOT</text>
<text x="163.5" y="113">H_HPI_INT3_NOT</text>
<text x="13.8" y="114.2">P_IRDY_NOT</text>
<text x="13.8" y="117.6">P_PAR</text>
<text x="13.8" y="115.9">P_TRDY_NOT</text>
<text x="62.1" y="116.8">39</text>
<text x="62.1" y="115.1">32</text>
<text x="65.9" y="117.6">PCI_PAR</text>
<text x="65.9" y="114.2">PCI_IRDY</text>
<text x="65.9" y="115.9">PCI_TRDY</text>
<text x="153" y="114.2">HINT3</text>
<text x="227.5" y="114.9">3.3V</text>
<text x="232.6" y="116.4">Optional</text>
<text x="13.8" y="122.8">P_IDSEL</text>
<text x="13.8" y="124.5">P_PCLK</text>
<text x="62.1" y="125.5">34</text>
<text x="62.1" y="122">12</text>
<text x="62.1" y="123.8">21</text>
<text x="65.9" y="122.8">PCI_IDSEL</text>
<text x="65.9" y="124.5">PCI_PCLK</text>
<text x="152.3" y="122.8">HRST0</text>
<text x="152.3" y="124.5">HRST1</text>
<text x="159.6" y="122">114</text>
<text x="159.6" y="123.8">115</text>
<text x="159.6" y="125.5">116</text>
<text x="177.7" y="124.5">H_CPLD_TDI</text>
<text x="177.7" y="122.8">H_HPI_RST_NOT</text>
<text x="211.5" y="125.5">1</text>
<text x="214.8" y="122.8">U37</text>
<text x="225.2" y="125.5">8</text>
<text x="234.4" y="125.3">2.7K</text>
<text x="234.5" y="121.8">R652</text>
<text x="243" y="125.3">2.7K</text>
<text x="243.2" y="121.8">R640</text>
<text x="249.9" y="125.3">2.7K</text>
<text x="250.1" y="121.8">R642</text>
<text x="13.8" y="128">P_PERR_NOT</text>
<text x="13.8" y="129.8">P_SERR_NOT</text>
<text x="13.8" y="126.3">P_STOP_NOT</text>
<text x="13.8" y="131.4">P_INTA_NOT</text>
<text x="62.1" y="127.2">37</text>
<text x="62.1" y="128.9">38</text>
<text x="62.1" y="130.7">50</text>
<text x="65.9" y="126.2">PCI_STOP</text>
<text x="65.9" y="128">PCI_PERR</text>
<text x="65.9" y="129.7">PCI_SERR</text>
<text x="65.9" y="131.4">PCI_INTA</text>
<text x="152.3" y="126.2">HRST2</text>
<text x="152.3" y="128">HRST3</text>
<text x="159.6" y="127.2">117</text>
<text x="177.7" y="126.3">H_CPLD_TMS</text>
<text x="177.7" y="128">H_CPLD_TCK</text>
<text x="211.5" y="130.7">4</text>
<text x="211.5" y="127.2">2</text>
<text x="211.5" y="128.9">3</text>
<text x="214.5" y="131.4">GND</text>
<text x="214.5" y="126.2">A0</text>
<text x="214.5" y="128">A1</text>
<text x="214.5" y="129.7">A2</text>
<text x="219.8" y="126.2">VCC</text>
<text x="219.9" y="131.4">SDA</text>
<text x="220" y="129.7">SCL</text>
<text x="220.5" y="128">WP</text>
<text x="225.2" y="130.7">5</text>
<text x="225.2" y="127.2">7</text>
<text x="225.2" y="128.9">6</text>
<text x="253.7" y="129.6">EE_SCL</text>
<text x="253.7" y="131.3">EE_SDA</text>
<text x="13.8" y="133.2">P_LOCK_NOT</text>
<text x="13.8" y="134.9">P_RST_NOT</text>
<text x="33.1" y="133.7">R29</text>
<text x="33.1" y="135.4">R32</text>
<text x="43.1" y="133.9">0</text>
<text x="43.1" y="135.6">0</text>
<text x="62.1" y="134.1">19</text>
<text x="62.1" y="132.4">41</text>
<text x="62.1" y="135.8">20</text>
<text x="62.1" y="137.6">69</text>
<text x="65.9" y="134.9">PCI_RST</text>
<text x="65.9" y="133.2">PCI_LOCK</text>
<text x="65.9" y="136.6">G_RST</text>
<text x="152.2" y="136.6">HRDY0</text>
<text x="159.6" y="135.8">119</text>
<text x="159.6" y="137.6">120</text>
<text x="165.3" y="137.2">H_HPI_RDY1</text>
<text x="177.7" y="136.5">H_HPI_RDY</text>
<text x="211.5" y="134.6">AT24C04N-10SC-2.7</text>
<text x="217.1" y="137.3">R35</text>
<text x="13.8" y="140.1">M_PME_NOT</text>
<text x="62.1" y="139.3">68</text>
<text x="65.9" y="138.3">D3_STAT</text>
<text x="65.9" y="140.1">PME</text>
<text x="84.8" y="143.7" transform="rotate(-90 84.8 143.7)">GND0</text>
<text x="86.6" y="143.7" transform="rotate(-90 86.6 143.7)">GND1</text>
<text x="88.3" y="143.7" transform="rotate(-90 88.3 143.7)">GND2</text>
<text x="90" y="143.7" transform="rotate(-90 90 143.7)">GND3</text>
<text x="91.7" y="143.7" transform="rotate(-90 91.7 143.7)">GND4</text>
<text x="93.5" y="143.7" transform="rotate(-90 93.5 143.7)">GND5</text>
<text x="95.2" y="143.7" transform="rotate(-90 95.2 143.7)">GND6</text>
<text x="96.9" y="143.7" transform="rotate(-90 96.9 143.7)">GND7</text>
<text x="98.7" y="143.7" transform="rotate(-90 98.7 143.7)">GND8</text>
<text x="100.4" y="143.7" transform="rotate(-90 100.4 143.7)">GND9</text>
<text x="105.6" y="143.7" transform="rotate(-90 105.6 143.7)">VCC0</text>
<text x="107.3" y="143.7" transform="rotate(-90 107.3 143.7)">VCC1</text>
<text x="109" y="143.7" transform="rotate(-90 109 143.7)">VCC2</text>
<text x="110.7" y="143.7" transform="rotate(-90 110.7 143.7)">VCC3</text>
<text x="112.5" y="143.7" transform="rotate(-90 112.5 143.7)">VCC4</text>
<text x="114.2" y="143.7" transform="rotate(-90 114.2 143.7)">VCC5</text>
<text x="116" y="143.7" transform="rotate(-90 116 143.7)">VCC6</text>
<text x="117.6" y="143.7" transform="rotate(-90 117.6 143.7)">VCC7</text>
<text x="119.4" y="143.7" transform="rotate(-90 119.4 143.7)">VCC8</text>
<text x="121.1" y="143.7" transform="rotate(-90 121.1 143.7)">VCC9</text>
<text x="122.9" y="143.7" transform="rotate(-90 122.9 143.7)">VCC10</text>
<text x="129.8" y="143.7" transform="rotate(-90 129.8 143.7)">VCCP0</text>
<text x="131.5" y="143.7" transform="rotate(-90 131.5 143.7)">VCCP1</text>
<text x="136.7" y="143.7" transform="rotate(-90 136.7 143.7)">VCCH0</text>
<text x="138.4" y="143.7" transform="rotate(-90 138.4 143.7)">VCCH1</text>
<text x="152.2" y="138.3">HRDY1</text>
<text x="152.2" y="140.1">HRDY2</text>
<text x="152.2" y="141.8">HRDY3</text>
<text x="159.6" y="139.3">121</text>
<text x="159.6" y="141.1">122</text>
<text x="165.3" y="138.9">H_HPI_RDY2</text>
<text x="165.3" y="140.6">H_HPI_RDY3</text>
<text x="218.8" y="142.5">360</text>
<text x="84" y="147.6" transform="rotate(-90 84 147.6)">10</text>
<text x="85.8" y="147.6" transform="rotate(-90 85.8 147.6)">22</text>
<text x="87.5" y="147.6" transform="rotate(-90 87.5 147.6)">31</text>
<text x="89.2" y="147.6" transform="rotate(-90 89.2 147.6)">43</text>
<text x="90.9" y="147.6" transform="rotate(-90 90.9 147.6)">51</text>
<text x="92.7" y="147.6" transform="rotate(-90 92.7 147.6)">63</text>
<text x="94.4" y="147.6" transform="rotate(-90 94.4 147.6)">77</text>
<text x="96.1" y="147.6" transform="rotate(-90 96.1 147.6)">87</text>
<text x="97.9" y="147.6" transform="rotate(-90 97.9 147.6)">101</text>
<text x="99.6" y="147.6" transform="rotate(-90 99.6 147.6)">118</text>
<text x="104.8" y="147.6" transform="rotate(-90 104.8 147.6)">5</text>
<text x="106.5" y="147.6" transform="rotate(-90 106.5 147.6)">13</text>
<text x="108.2" y="147.6" transform="rotate(-90 108.2 147.6)">27</text>
<text x="109.9" y="147.6" transform="rotate(-90 109.9 147.6)">40</text>
<text x="111.7" y="147.6" transform="rotate(-90 111.7 147.6)">49</text>
<text x="113.4" y="147.6" transform="rotate(-90 113.4 147.6)">57</text>
<text x="115.1" y="147.6" transform="rotate(-90 115.1 147.6)">67</text>
<text x="116.8" y="147.6" transform="rotate(-90 116.8 147.6)">81</text>
<text x="118.6" y="147.6" transform="rotate(-90 118.6 147.6)">95</text>
<text x="120.3" y="147.6" transform="rotate(-90 120.3 147.6)">113</text>
<text x="122" y="147.6" transform="rotate(-90 122 147.6)">128</text>
<text x="128.9" y="147.6" transform="rotate(-90 128.9 147.6)">18</text>
<text x="130.7" y="147.6" transform="rotate(-90 130.7 147.6)">55</text>
<text x="135.8" y="147.6" transform="rotate(-90 135.8 147.6)">91</text>
<text x="137.6" y="147.6" transform="rotate(-90 137.6 147.6)">123</text>
<text x="206.2" y="146">DGND</text>
<text x="108.2" y="154.6">3.3V</text>
<text x="123.1" y="154.3">P_VIO</text>
<text x="146.3" y="154.6">5V</text>
<text x="81.8" y="156.3">DGND</text>
<text x="205" y="161.5">Title</text>
<text x="205" y="166.7">Size</text>
<text x="211.9" y="163.2">TMS320VC5510 Prototype Board - PCI/DSP Bridge</text>
<text x="211.9" y="166.7">Document Number</text>
<text x="262" y="166.7">Rev</text>
<text x="205" y="171.9">Date:</text>
<text x="206.7" y="168.4">B</text>
<text x="211.9" y="168.4">D601032-0001</text>
<text x="214" y="171.9">Wednesday, June 13, 2001</text>
<text x="239.5" y="171.9">Sheet</text>
<text x="248.2" y="171.9">3</text>
<text x="253.4" y="171.9">of</text>
<text x="258.5" y="171.9">30</text>
<text x="263.7" y="168.4">C</text>
</g>
<g font-size="1.3">
<text x="34" y="7.7">5</text>
<text x="85.8" y="7.7">4</text>
<text x="137.6" y="7.7">3</text>
<text x="189.4" y="7.7">2</text>
<text x="241.3" y="7.7">1</text>
<text x="6.8" y="29.7">D</text>
<text x="267.6" y="29.7">D</text>
<text x="6.8" y="70.7">C</text>
<text x="267.6" y="70.7">C</text>
<text x="6.8" y="111.8">B</text>
<text x="267.6" y="111.8">B</text>
<text x="6.8" y="152.8">A</text>
<text x="267.6" y="152.8">A</text>
<text x="34" y="173.5">5</text>
<text x="85.8" y="173.5">4</text>
<text x="137.6" y="173.5">3</text>
<text x="189.4" y="173.5">2</text>
<text x="241.3" y="173.5">1</text>
</g>
</svg>
